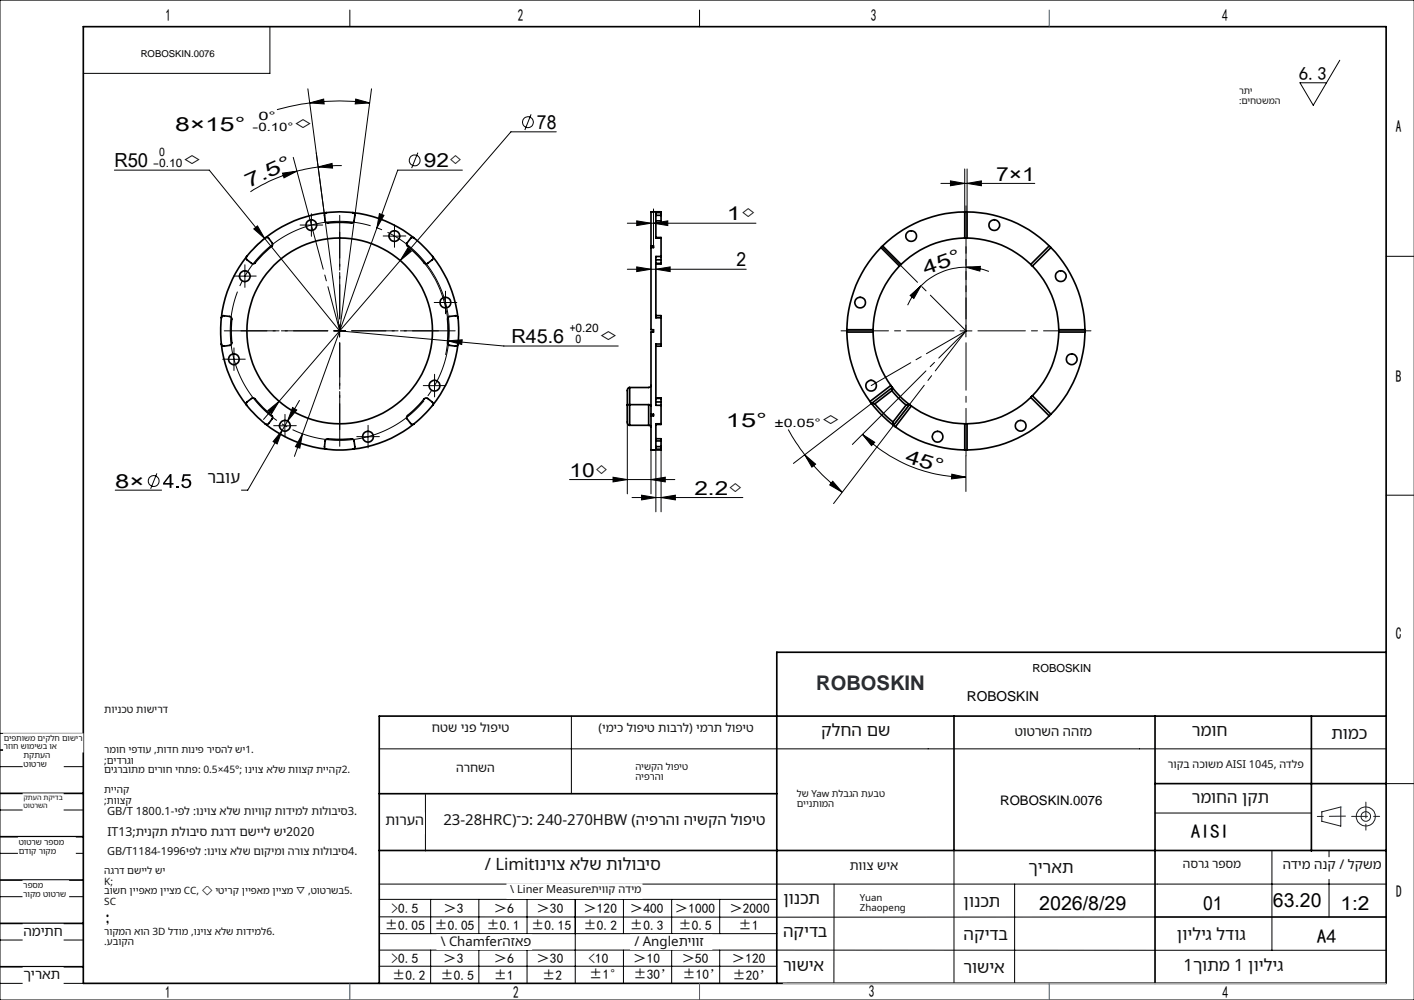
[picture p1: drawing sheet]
<svg xmlns="http://www.w3.org/2000/svg" width="297mm" height="210mm" viewBox="0 0 297 210" stroke-linecap="round" stroke-linejoin="round" font-family="sans-serif">
<g fill="none" stroke="#000" stroke-width=".21">
<path d="M0 0h297v210h-297zM56.7 5.6v9.8h-39.2M64.7 18.7l6.6 50.8M73.5 2.1v3.5M78 18.7l-6.7 50.8M146.9 2.1v3.5M281.4 12.7l-5.6 9.4-2.7-4.7h5.5M24 35.7h20l11.6 14.4M59.3 36.4l3.1-.5-2.7 1.5zM61.6 33l3.8 14.3M62.4 35.9a34.5 34.5 0 0 0-9.8 4.4M65.1 21.6l2.9-.8 .1 1z"/>
<path d="M65.1 21.6a47 47 0 0 1 12.5 0M65.1 21.6l-3.5 .6-3.4 .8M66.8 35.1l2.9-.8 .1 1zM66.8 35.1l-4.4 .8M71.8 34.8l-5 .3M74.7 20.8l2.9 .8-3 .2zM87.8 32.1l-1.3 3.2M97.1 35.7h-13.6l-4.3 12.2M111.5 24l-1.3 3.3M116.8 27.7h-9.5l-23.2 27M197.6 38.5h19.7M199.6 38l3 .5-3 .5z"/>
<path d="M202.6 35.5v9M203.1 38.5l3-.5v1zM203.1 35.5v9M50.2 58h2.5M51.4 56.8v2.5M53.3 48.1l.8-.7 1.5 2.7zM55.6 50.1l15.7 19.4M55.7 50l-2.3 2.1M64.1 47.3h2.5M65.4 46v2.5M79.2 47.9l-17.4 47.9M79.7 44.9l.9 .3-1.4 2.7z"/>
<path d="M81.6 49.6h2.5M82.8 48.3v2.5M84.1 54.7l-25.5 29.6M85.7 52.1l.7 .7-2.3 1.9zM89.1 55.2a22.8 22.8 0 0 1 4.5 19.3M131.8 56.5h24.9M131.8 46.9h27M133.7 56l3 .5-3 .5zM133.7 46.4l3 .5-3 .5zM137.3 46.9l3-.5v1zM137.3 43.9v7.7M137.8 56.5l3-.5v1z"/>
<path d="M202.9 56.1l3-.2-.1 1zM202.9 56.1a13.4 13.4 0 0 0-9.5 3.9M202.9 56.1a13.7 13.7 0 0 1 4.8 .9M291.1 53.8h5.9M47.9 75.5h2.5M49.1 74.2v2.5M70.1 69.5h2.5M71.3 68.3v2.5M71.3 69.5l34.5 3.2h24.1M91.3 79.8v2.5M92.3 63.5h2.5M93.6 62.3v2.5"/>
<path d="M94.1 71.6l3-.2-.1 .9zM191.2 62l2.2-2-1.5 2.7zM193.4 60a13.4 13.4 0 0 0-2.8 4.1M201.6 69.5h2.6M202.9 68.3v2.5M32.9 99.4l-1.3 3.2M56.3 86.2l2.3-1.9-1.6 2.6zM58.6 89.4h2.5M58.6 84.3l-3.2 3.8M59.3 90.4l-1.1 2.8-.8-.5zM59.3 90.4l-7.3 12.5h-27.8M59.8 88.2v2.5"/>
<path d="M61.5 85.6l.8 .5-1.9 2.3zM62.9 84.1l-3.6 6.3M63.5 91.1l-.5 3-.9-.3zM76.1 91.7h2.4M77.3 90.4v2.5M90 81h2.5M131.8 85v18.7M136.7 94.5v9.2M137.8 94.3v13.2M138.9 93.8v13.7M165.6 90.2l1.6 2.7 1.8 2.6M169 95.5l2.3 2-.8 .6z"/>
<path d="M169 95.5a41.5 41.5 0 0 0 7.9 7.9M181.2 91.2l2.5 1.7-.6 .7zM181.2 91.2a30.7 30.7 0 0 0 21.7 9M183.1 84.7l-16.4 12.6M187.7 89.3l-12.6 16.5M188.7 83.6l-9.7 9.7M199.9 99.6l3 .6-3.1 .4zM202.9 95.7v7.5M119.6 100.7h22.1M128.8 100.2l3 .5-3 .5zM132.8 104.5h23.2M134.8 104l3 .5-3 .5z"/>
<path d="M136.7 100.7l3-.5v1zM138.9 104.5l3-.5v1zM174.9 101.1l2 2.3-2.6-1.6zM291.1 104h5.9M0 154h17.5M79.7 157.3h211.4M120 150.4v16.3M0 179.2h17.5M0 161h17.5M0 170.1h17.5M89.4 166.9v11.8M200.4 178.6v27.9"/>
<path d="M242.6 170.7h32.8M267.2 178.6v21M279.2 178.6v14M291.1 164.6h6M0 188.3h17.5M0 197.4h17.5M79.7 185.7h211.4M79.7 199.5l211.4 .1M79.7 192.5l162.9 .1M79.7 188.9h83.5M79.7 196.1h83.5M90.5 188.9v7.2"/>
<path d="M90.5 199.5v7M100.6 188.9v7.2M100.6 199.5v7M110.7 188.9v7.2M110.7 199.5v7M120.8 188.9v17.6M131 188.9v7.2M131 199.5v7M141.1 188.9v7.2M141.1 199.5v7M151.2 188.9v7.2M151.2 199.5v7"/>
<path d="M175.2 185.7v20.9M213.1 185.7v20.8M0 206.5h17.5M79.7 202.9h83.5M163.2 206.5h127.9"/>
<circle cx="87.1" cy="33.7" r="1.13"/>
<circle cx="110.9" cy="25.7" r="1.15"/>
<circle cx="32.3" cy="101" r="1.14"/>
</g>
<path d="M93.4 62.8a23 23 0 0 0-38.5-9.3 23 23 0 0 0 10.4 38.2 23 23 0 0 0 28.4-27.6l-.3-1.3" fill="none" stroke="#000" stroke-width=".21" stroke-dasharray="30.5 1.3 1.3 1.3" stroke-dashoffset="11.6" stroke-linecap="butt"/>
<g fill="none" stroke="#191924" stroke-width=".21">
<path d="M277.6 170.5l4-1v4l-4-1z"/>
<circle cx="286.9" cy="171.5" r="1.01"/>
<circle cx="286.9" cy="171.5" r="2"/>
</g>
<path d="M68.9 69.5h-18.3M71.4 67v-18.3M71.4 72v18.2M73.9 69.5h18.2" fill="none" stroke="#000" stroke-width=".21" stroke-dasharray="30.5 1.3 1.3 1.3" stroke-dashoffset="23.3"/>
<g fill="none" stroke="#000" stroke-width=".21" stroke-dasharray="30.5 1.3 1.3 1.3">
<path d="M50.2 58h-1.1M51.4 56.7v-1.1M51.4 59.2v1.2M52.7 58h1.1M64.2 47.3h-1.2M65.4 46v-1.1M65.4 48.5v1.1M66.7 47.3h1.1M81.6 49.6h-1.1M82.9 48.3v-1.1M82.9 50.8v1.1M84.1 49.6h1.1"/>
<path d="M47.9 75.4h-1.1M49.1 74.2v-1.1M49.1 76.7v1.1M50.4 75.4h1.1M91.3 79.7v-1.1M92.3 63.5h-1.1M93.6 62.3v-1.2M93.6 64.8v1.1M94.8 63.5h1.2M58.6 89.4h-1.1M59.9 88.1v-1.1M59.9 90.6v1.2"/>
<path d="M61.1 89.4h1.1M76.1 91.7h-1.2M77.3 90.4v-1.1M77.3 92.9v1.2M78.6 91.7h1.1M90 81h-1.1M91.3 82.2v1.2M92.5 81h1.2"/>
</g>
<path d="M68.9 69.5h-21.8M71.4 67v-21.8M71.4 72v21.7M73.9 69.5h21.7" fill="none" stroke="#000" stroke-width=".21" stroke-dasharray="30.5 1.3 1.3 1.3" stroke-dashoffset="21.5"/>
<path d="M200.4 69.5h-23.7M202.9 67v-23.8M202.9 72v23.7M205.4 69.5h23.8" fill="none" stroke="#000" stroke-width=".21" stroke-dasharray="30.5 1.3 1.3 1.3" stroke-dashoffset="20.5"/>
<path d="M71.4 69.5l-6-22.2M202.9 69.5l-19.9 11.5" fill="none" stroke="#000" stroke-width=".21" stroke-dasharray="30.5 1.3 1.3 1.3" stroke-dashoffset="20.9"/>
<path d="M185.2 51.8l17.7 17.7M202.9 69.5l-15.2 19.8" fill="none" stroke="#000" stroke-width=".21" stroke-dasharray="30.5 1.3 1.3 1.3" stroke-dashoffset="19.9"/>
<path d="M202.9 69.5l-14.1 14.1" fill="none" stroke="#000" stroke-width=".21" stroke-dasharray="30.5 1.3 1.3 1.3" stroke-dashoffset="22.4"/>
<path d="M202.9 69.5v-17.7" fill="none" stroke="#000" stroke-width=".21" stroke-dasharray="30.5 1.3 1.3 1.3" stroke-dashoffset="23.5"/>
<g fill="none" stroke="#000" stroke-width=".35">
<path d="M17.5 5.6h273.6v200.9h-273.6zM51.8 53.9a25.4 25.4 0 0 0-5.3 12.8M55.7 50l.5-.1 .2 .2 .9 1.1-.1 .4-2 1.8-1.8 1.9-.4 .1-1.2-.9-.1-.3 .1-.3M55.7 50l-2 1.8-1.9 2.1M68.6 44.7l-.4 .3 .1 1.4a.49 .49 0 0 0 .6 .4l1.8-.1 3.2 .1 .4-.2 .2-1.4a.49 .49 0 0 0-.4-.5M68.6 44.7a21.6 21.6 0 0 1 5.5 0M68.6 44.7a24.6 24.6 0 0 0-12.9 5.3M74.1 44.7a24.6 24.6 0 0 1 12.9 5.3M87 50l-.2-.1-.5 .1-.8 1a.47 .47 0 0 0 .1 .7l2.3 2.1 1.3 1.5 .5 .1 1.1-.8a.47 .47 0 0 0 .1-.7M87 50l1.5 1.3 2.4 2.6M90.9 53.9a25.4 25.4 0 0 1 5.3 12.8M136.7 52v17.2h.6v.5h-.6v17.3"/>
<path d="M136.7 51.6h.6v.4h-.6M136.7 51.6v.4M137.8 49.9h1.1v.1M137.8 54.6h1.1M137.8 55.3h1.1M137.8 45.2h1.1M137.8 46.4h1.1M138.9 53.9h-1.1v12.8h1.1M138.9 44.7v-.2h-2.2v7.1M138.9 44.7h-1.1v5.3h1.1M138.9 50v3.9M138.9 53.9v.7"/>
<path d="M138.9 55.3v.1h-1.1M138.9 44.7v.5M138.9 46.4v.4h-1.1M138.9 45.2v1.2M138.9 54.6v.7M185 52a25 25 0 0 0-7.1 17.2M185 52l3.9 3.9M185.4 51.6l-.4 .4M185.4 51.6l3.9 3.9M188.9 55.9a19.6 19.6 0 0 0-5.5 13.3M189.3 55.5l-.4 .4M202.6 50a19.6 19.6 0 0 0-13.3 5.5"/>
<path d="M202.6 44.5a24.7 24.7 0 0 0-17.2 7.1M202.6 50h.5M202.6 44.5h.5M202.6 44.5v5.5M203.1 50a19.4 19.4 0 0 1 13.4 5.5M203.1 44.5a24.7 24.7 0 0 1 17.3 7.1M203.1 44.5v5.5M216.5 55.5l.4 .4M216.9 55.9a19.6 19.6 0 0 1 5.5 13.3M220.4 51.6l.3 .4M220.4 51.6l-3.9 3.9M220.7 52a25 25 0 0 1 7.2 17.2"/>
<path d="M220.7 52l-3.8 3.9M46.5 66.7a.44 .44 0 0 1 .6-.4l1.2 .2 .3 .1 .1 .3-.2 2 .2 3.2-.3 .4-1.3 .2a.49 .49 0 0 1-.6-.5M46.5 66.7l-.1 2.1 .1 3.4M46.5 72.2a25.4 25.4 0 0 0 5.3 12.9M96.2 66.7l-.2-.3-.3-.1-1.3 .2-.4 .3 .2 2.7-.1 2.8 .2 .2 1.4 .2 .3-.1 .2-.4M96.2 66.7l.1 2.1-.1 3.4M96.2 72.2a25.4 25.4 0 0 1-5.3 12.9M137.8 66.3h1.1v.4M138.9 66.7v5.5M138.9 72.2h-1.1v12.9h1.1M138.9 72.2v.5h-1.1M177.9 69.7a25.5 25.5 0 0 0 4.8 14.6"/>
<path d="M177.9 69.2v.5M177.9 69.7h5.5M177.9 69.2h5.5M183.4 69.7a20 20 0 0 0 3.7 11.3M183.4 69.2v.5M222.4 69.7a19.4 19.4 0 0 1-5.5 13.4M222.4 69.2v.5M222.4 69.7h5.5M222.4 69.2h5.5M227.9 69.7a25 25 0 0 1-7.2 17.3M227.9 69.2v.5M51.8 85.1l-.1-.4 .2-.3 .9-.7 .6-.1 1.8 2 1.9 1.7 .2 .2-.1 .4-.8 1-.4 .2-.3-.1"/>
<path d="M51.8 85.1l1.9 2.1 2 1.8M55.7 89a24.6 24.6 0 0 0 12.9 5.3M68.6 94.3l-.3-.1-.1-.4 .1-1.2 .4-.4h5.4l.3 .3 .1 1.5-.4 .3M68.6 94.3a21.6 21.6 0 0 0 5.5 0M87 89a24.6 24.6 0 0 1-12.9 5.3M90.9 85.1a.47 .47 0 0 0-.1-.7l-1-.7-.5-.1-2.3 2.4-1.4 1.3a.48 .48 0 0 0-.1 .7l.9 1.1 .6-.1M90.9 85.1l-2.4 2.6-1.5 1.3M131.8 85v3.9l.2 .3 .3 .1M132.3 81.4v3.6M132.3 85h-.5M132.3 81.4h-.3l-.2 .4v3.2M132.3 89.3h3.9"/>
<path d="M132.3 85h3.9M132.3 85v4.3M136.2 89.3l.5 .3M136.2 85l.5 .3M136.2 85v4.3M136.7 87.3v7.2h2.2v-.2M136.7 87h.6v.3h-.6M136.7 81l-.2 .3-.3 .1h-3.9M136.7 87v.3M137.3 94.5h.1M137.8 83.6h1.1v.1M137.8 92.1h1.1v.5"/>
<path d="M137.8 84.4h1.1M137.8 83.7h1.1M137.8 93.8h1.1M137.8 92.6h1.1M138.9 85.1v3.9M138.9 89h-1.1v5.3h1.1M138.9 84.4v.7M138.9 89v.1h-1.1M138.9 93.8v.5M138.9 83.7v.7M138.9 92.6v1.2M182.7 84.3l.4 .4"/>
<path d="M183.1 84.7a25.1 25.1 0 0 0 4.6 4.6M183.1 84.7l.7 .1M183.8 84.8l1.8 2 2 1.8M187.1 81l.3 .4M187.1 81l-4.4 3.3M187.3 82l1.4 1.6 1.6 1.4M187.3 82l-3.5 2.8M187.4 81.4l-.1 .6M187.4 81.4a18.6 18.6 0 0 0 3.6 3.6M187.4 81.4l-4.3 3.3M187.6 88.6l.1 .7M187.7 89.3l.4 .3"/>
<path d="M188.1 89.6a25 25 0 0 0 14.5 4.9M190.3 85l-2.7 3.6M191 85h-.7M191 85l.4 .3M191 85l-3.3 4.3M191.4 85.3a19.3 19.3 0 0 0 11.2 3.7M191.4 85.3l-3.3 4.3M202.6 89h.5M202.6 94.5h.5M202.6 89v5.5M203.1 89v5.5M216.5 83.5a19.4 19.4 0 0 1-13.4 5.5"/>
<path d="M216.5 83.5l3.9 3.8M216.9 83.1l-.4 .4M216.9 83.1l3.8 3.9M220.4 87.3a25 25 0 0 1-17.3 7.2M220.7 87l-.3 .3M291.1 137h-127.9v69.5M0 157.5h17.5M200.4 150.4v28.2M242.6 150.4v56.1M275.4 150.4v28.3M291.1 150.4h-211.4v56.1M0 175.7h17.5"/>
<path d="M0 166.6h17.5M79.7 166.7h83.5M79.7 178.6h211.4M242.6 164.6h48.5M0 184.8h17.5M0 193.9h17.5M242.6 192.6h48.5M0 203h17.5"/>
<circle cx="51.4" cy="58" r="1.12"/>
<circle cx="65.4" cy="47.3" r="1.12"/>
<circle cx="82.8" cy="49.6" r="1.11"/>
<circle cx="191.4" cy="49.6" r="1.12"/>
<circle cx="208.8" cy="47.3" r="1.12"/>
<circle cx="222.8" cy="58" r="1.12"/>
<circle cx="49.1" cy="75.4" r="1.12"/>
<circle cx="71.3" cy="69.5" r="19.5"/>
<circle cx="93.6" cy="63.6" r="1.12"/>
<circle cx="180.7" cy="63.5" r="1.11"/>
<circle cx="225.1" cy="75.4" r="1.12"/>
<circle cx="59.8" cy="89.4" r="1.12"/>
<circle cx="77.3" cy="91.7" r="1.13"/>
<circle cx="91.3" cy="81" r="1.13"/>
<circle cx="183" cy="81" r="1.12"/>
<circle cx="196.9" cy="91.7" r="1.12"/>
<circle cx="214.4" cy="89.4" r="1.13"/>
</g>
<path d="M282.6 171.4l-5.9 .1M283.9 171.4h6M286.9 168.4v6" fill="none" stroke="#191924" stroke-width=".21" stroke-dasharray="6.3 1.3 1.3 1.3" stroke-dashoffset="3"/>
<path d="M164.5 206.5h126.6" fill="none" stroke="#c0c0c0" stroke-width=".21"/>
<path d="M220.4 2.1v3.5M73.5 206.5v3.5M146.9 206.5v3.5M220.4 206.5v3.5" fill="none" stroke="#00f" stroke-width=".21"/>
<path d="M281.6 169.5h.1" fill="none" stroke="#0ff" stroke-width=".21"/>
<g fill="#000">
<path d="M66.8 35.1l2.9-.8 .1 1zM59.3 36.4l3.1-.5-2.7 1.5z"/>
<path d="M199.6 38l3 .5-3 .5zM203.1 38.5l3-.5v1z"/>
<path d="M133.7 46.4l3 .5-3 .5zM137.3 46.9l3-.5v1z"/>
<path d="M202.9 56.1l3-.2-.1 1zM191.2 62l2.2-2-1.5 2.7z"/>
<path d="M56.3 86.2l.7 .7 1.6-2.6zM85.7 52.1l-1.6 2.6 2.3-1.9zM53.3 48.1l2.3 2-1.5-2.7zM94.1 71.6l2.9 .7 .1-.9zM61.5 85.6l-1.1 2.8 1.9-2.3zM59.3 90.4l-1.9 2.3 .8 .5zM133.7 56l3 .5-3 .5zM137.8 56.5l3-.5v1z"/>
<path d="M63.5 91.1l-1.4 2.7 .9 .3zM79.7 44.9l-.5 3 1.4-2.7zM74.7 20.8l2.9 .8-3 .2zM65.1 21.6l2.9-.8 .1 1zM169 95.5l2.3 2-.8 .6zM174.9 101.1l2 2.3-2.6-1.6z"/>
<path d="M181.2 91.2l2.5 1.7-.6 .7zM199.9 99.6l3 .6-3.1 .4z"/>
<path d="M128.8 100.2l3 .5-3 .5zM136.7 100.7l3-.5v1z"/>
<path d="M134.8 104l3 .5-3 .5zM138.9 104.5l3-.5v1z"/>
</g>
<g fill="#fff" stroke="#fff" stroke-width=".35">
<path d="M29.6 8.4h15.5v4.4h-15.5z"/>
<path d="M210.1 165.7h22.4v4.2h-22.4z"/>
<path d="M34.2 98.1h16.3v5.7h-16.3z"/>
<path d="M21.9 148h13.4v4.4h-13.4z"/>
<path d="M21.9 156.4h34.3v4.4h-34.3z"/>
<path d="M21.9 160.7h52.3v4.4h-52.3z"/>
<path d="M21.9 164.9h9v4.4h-9z"/>
<path d="M21.9 169.1h53.8v4.4h-53.8z"/>
<path d="M21.9 173.4h44.8v4.4h-44.8z"/>
<path d="M21.9 177.6h53.8v4.4h-53.8z"/>
<path d="M21.9 181.8h13.4v4.4h-13.4z"/>
<path d="M21.9 186.1h53.8v4.4h-53.8z"/>
<path d="M21.9 194.5h38.8v4.4h-38.8z"/>
<path d="M260.2 18.2h11.7v4.1h-11.7z"/>
<path d="M3.9 176h11.9v3.7h-11.9z"/>
<path d="M4.9 194.2h8.3v3.7h-8.3z"/>
<path d="M4.9 203.3h8.3v3.6h-8.3z"/>
<path d="M4.9 185h9.4v3.7h-9.4z"/>
<path d="M.8 154.2h16.6v3.6h-16.6z"/>
<path d="M4.9 166.8h8.3v3.7h-8.3z"/>
<path d="M5 157.8h8.2v3.6h-8.2z"/>
<path d="M202.4 187.5h10.2v4.3h-10.2z"/>
<path d="M216 180.5h10.2v4.2h-10.2z"/>
<path d="M247.2 194.5h16.3v4.2h-16.3z"/>
<path d="M100.9 179.7h39.5v5.2h-39.5z"/>
<path d="M132.5 196.4h16.9v2.9h-16.9z"/>
<path d="M91.8 196.4h19.8v2.9h-19.8z"/>
<path d="M106.6 185.7h28.2v2.9h-28.2z"/>
<path d="M180.6 187.5h12.3v4.3h-12.3z"/>
<path d="M164.5 201.1h10.1v4.2h-10.1z"/>
<path d="M248.5 180.2h12.2v4.2h-12.2z"/>
<path d="M202.4 194.4h10.2v4.2h-10.2z"/>
<path d="M247.7 201.1h36.6v4.2h-36.6z"/>
<path d="M202.4 201.5h10.2v4.3h-10.2z"/>
<path d="M164.5 193.9h10.1v4.3h-10.1z"/>
<path d="M178.5 180.5h10.2v4.2h-10.2z"/>
<path d="M164.5 187h10.2v4.3h-10.2z"/>
<path d="M269.4 180.2h20.8v4.2h-20.8z"/>
<path d="M172.5 151.6h16.3v4.2h-16.3z"/>
<path d="M216.8 138.8h50.8v4.5h-50.8z"/>
<path d="M213.1 152.3h16.3v4.3h-16.3z"/>
<path d="M250.3 151.6h16.3v4.2h-16.3z"/>
<path d="M133.5 160h16.3v4.2h-16.3z"/>
<path d="M95.8 160h8.1v4.2h-8.1z"/>
<path d="M80.9 170.8h8.2v4.2h-8.2z"/>
<path d="M125.7 151.6h32.6v4.2h-32.6z"/>
<path d="M90.7 151.6h16.3v4.2h-16.3z"/>
<path d="M279.6 152.3h8.2v4.3h-8.2z"/>
<path d="M245.3 159.3h28.6v3.3h-28.6z"/>
<path d="M167.4 165.7h26.5v4.2h-26.5z"/>
<path d="M250.3 165.7h16.3v4.2h-16.3z"/>
<path d="M93.1 170.6h67.8v4.5h-67.8z"/>
<path d="M203.1 143.8h78.3v4.4h-78.3z"/>
<path d="M216.8 138.2h51.5v3.6h-51.5z"/>
</g>
<text font-size="4.3" x="34.2" y="102.5">4.5</text>
<text font-size="4.2" fill="#1f2633" x="171.4" y="145">ROBOSKIN</text>
<text font-size="4.2" x="21.9" y="193.9">；</text>
<g font-size="4.1">
<text x="36.8" y="27.6">8×15°</text>
<text x="61.6" y="27.6">◇</text>
<text x="112.8" y="27.1">78</text>
<text x="24.1" y="35.1">R50</text>
<text x="38.3" y="35.1">◇</text>
<text x="89" y="35.1">92◇</text>
<text x="52.2" y="39.4" transform="rotate(-24 52.2 39.4)">7 .5 °</text>
<text x="209.2" y="37.9">7×1</text>
<text x="152.7" y="46.3">1◇</text>
<text x="154.7" y="55.9">2</text>
<text x="194.4" y="57.7" transform="rotate(-19 194.4 57.7)">4 5 °</text>
<text x="107.5" y="72.1">R45.6</text>
<text x="125.8" y="72.1">◇</text>
<text x="152.5" y="89.6">15°</text>
<text x="172.4" y="89.6">◇</text>
<text x="119.7" y="100.1">10◇</text>
<text x="190" y="97" transform="rotate(17 190 97)">4 5 °</text>
<text x="24.2" y="102.5">8×</text>
<text x="145.9" y="103.9">2.2◇</text>
<text x="250.1" y="176">AISI</text>
<text x="218.3" y="191">2026/8/29</text>
<text x="252.7" y="191">01</text>
<text x="267.4" y="190.5">63.20</text>
<text x="281.5" y="191">1:2</text>
<text x="276.6" y="198">A4</text>
</g>
<text font-size="3.9" x="272.8" y="16.8">6.3</text>
<g font-size="3.5">
<text x="34.8" y="4.4">1</text>
<text x="108.7" y="4.4">2</text>
<text x="182.9" y="4.4">3</text>
<text x="256.7" y="4.4">4</text>
<text x="293.2" y="27.8">A</text>
<text x="293.2" y="80.3">B</text>
<text x="293.2" y="134.2">C</text>
<text x="293.3" y="188.4">D</text>
<text x="34.7" y="209.6">1</text>
<text x="107.8" y="209.6">2</text>
<text x="182.5" y="209.3">3</text>
<text x="256.8" y="209.7">4</text>
</g>
<g font-size="3.5" fill="#111">
<text x="43.6" y="101.5">רבוע</text>
<text x="172.5" y="154.5">קלחה םש</text>
<text x="250.3" y="154.5">רמוח</text>
<text x="279.6" y="155.2">תומכ</text>
<text x="250.3" y="168.6">רמוחה ןקת</text>
<text x="101.8" y="182.6">/ Limitוניוצ אלש תולוביס</text>
<text x="216" y="183.4">ךיראת</text>
<text x="164.5" y="189.9">ןונכת</text>
<text x="202.4" y="190.4">ןונכת</text>
<text x="164.5" y="196.8">הקידב</text>
<text x="202.4" y="197.3">הקידב</text>
<text x="247.2" y="197.4">ןויליג לדוג</text>
<text x="164.5" y="204">רושיא</text>
<text x="202.4" y="204.4">רושיא</text>
<text x="248.6" y="204">1ךותמ 1 ןויליג</text>
</g>
<text font-size="3.1" fill="#111" x="93.1" y="173.2">23-28HRC(־כ: 240-270HBW )היפרהו הישקה לופיט</text>
<text font-size="3" fill="#111" x="80.9" y="173.2">תורעה</text>
<text font-size="2.9" x="203.1" y="147.3">ROBOSKIN</text>
<text font-size="2.9" fill="#111" x="4.9" y="205.7">ךיראת</text>
<g font-size="2.8" fill="#111">
<text x="213.1" y="154.6">טוטרשה ההזמ</text>
<text x="269.4" y="182.5">הדימ הנק / לקשמ</text>
<text x="4.9" y="196.5">המיתח</text>
<text x="92.6" y="198.7">\ Chamferהזאפ</text>
<text x="133.2" y="198.7">/ Angleתיווז</text>
</g>
<g font-size="2.8">
<text x="210.1" y="169">ROBOSKIN.0076</text>
<text x="82.2" y="191.7">&gt;0.5</text>
<text x="93.1" y="191.7">＞3</text>
<text x="103.7" y="191.7">＞6</text>
<text x="112.7" y="191.7">＞30</text>
<text x="122.6" y="191.7">＞120</text>
<text x="132.3" y="191.7">＞400</text>
<text x="141.8" y="191.7">＞1000</text>
<text x="153.2" y="191.7">＞2000</text>
<text x="80.8" y="195.3">±0.05</text>
<text x="91.2" y="195.3">±0.05</text>
<text x="102.2" y="195.3">±0.1</text>
<text x="111.6" y="195.3">±0.15</text>
<text x="122.6" y="195.3">±0.2</text>
<text x="132.3" y="195.3">±0.3</text>
<text x="142.5" y="195.3">±0.5</text>
<text x="155.1" y="195.3">±1</text>
<text x="82.2" y="202.3">&gt;0.5</text>
<text x="93.1" y="202.3">＞3</text>
<text x="103.7" y="202.3">＞6</text>
<text x="112.7" y="202.3">＞30</text>
<text x="123.6" y="202.3">&lt;10</text>
<text x="133" y="202.3">＞10</text>
<text x="143.2" y="202.3">＞50</text>
<text x="153.7" y="202.3">＞120</text>
<text x="82.3" y="205.8">±0.2</text>
<text x="92.5" y="205.8">±0.5</text>
<text x="103.7" y="205.8">±1</text>
<text x="113.9" y="205.8">±2</text>
<text x="123.8" y="205.7">±1°</text>
<text x="133" y="205.7">±30’</text>
<text x="143.3" y="205.7">±10’</text>
<text x="153.8" y="205.8">±20’</text>
</g>
<text font-size="2.7" fill="#111" x="178.5" y="182.7">תווצ שיא</text>
<g font-size="2.6" fill="#111">
<text x="90.7" y="153.8">חטש ינפ לופיט</text>
<text x="95.8" y="162.1">הרחשה</text>
<text x="22.6" y="175.5">IT13;תינקת תלוביס תגרד םשייל שי2020</text>
</g>
<g font-size="2.5" fill="#111">
<text x="125.7" y="153.7">)ימיכ לופיט תוברל( ימרת לופיט</text>
<text x="248.5" y="182.3">הסרג רפסמ</text>
</g>
<g font-size="2.4">
<text x="53.1" y="27.6">-0.10°</text>
<text x="54.3" y="25.1">0°</text>
<text x="32.2" y="35.1">-0.10</text>
<text x="33.4" y="32.7">0</text>
<text x="119.7" y="69.6">+0.20</text>
<text x="120.9" y="72.1">0</text>
<text x="162.7" y="89.6">±0.05°</text>
</g>
<text font-size="2.3" x="216.8" y="141.1">ROBOSKIN</text>
<g font-size="2.3" fill="#111">
<text x="245.3" y="161.2">רוקב הכושמ AISI 1045, הדלפ</text>
<text x="22.5" y="171.1">GB/T 1800.1-יפל :וניוצ אלש תויווק תודימל תולוביס3.</text>
<text x="22.5" y="179.5">GB/T1184-1996יפל :וניוצ אלש םוקימו הרוצ תולוביס4.</text>
<text x="107.2" y="187.6">\ Liner Measureתיווק הדימ</text>
</g>
<text font-size="2.2" fill="#111" x="21.9" y="149.8">תוינכט תושירד</text>
<g font-size="2.1" fill="#111">
<text x="21.9" y="158.2">רמוח יפדוע ,תודח תוניפ ריסהל שי1.</text>
<text x="21.9" y="160.4">;</text>
<text x="22.5" y="160.4">םידרגו</text>
<text x="21.9" y="162.4">םיגרבותמ םירוח יחתפ: 0.5×45°; וניוצ אלש תווצק תייהק2.</text>
<text x="21.9" y="166.6">תייהק</text>
<text x="21.9" y="168.8">;</text>
<text x="22.5" y="168.8">תווצק</text>
<text x="21.9" y="183.6">הגרד םשייל שי</text>
<text x="21.9" y="185.8">K;</text>
<text x="21.9" y="187.8">בושח ןייפאמ ןייצמ CC, ◇ יטירק ןייפאמ ןייצמ ▽ ,טוטרשב5.</text>
<text x="21.9" y="190">SC</text>
<text x="21.9" y="196.3">רוקמה אוה 3D לדומ ,וניוצ אלש תודימל6.</text>
<text x="21.9" y="198.5">.</text>
<text x="22.5" y="198.5">עבוקה</text>
</g>
<text font-size="2" x="29.6" y="11.9">ROBOSKIN.0076</text>
<g font-size="2" fill="#111">
<text x="133.5" y="161.6">הישקה לופיט</text>
<text x="133.5" y="163.8">היפרהו</text>
<text x="167.4" y="167.4">לש Yaw תלבגה תעבט</text>
<text x="167.4" y="169.5">םיינתומה</text>
<text x="180.6" y="189.2">Yuan</text>
<text x="180.6" y="191.3">Zhaopeng</text>
</g>
<g font-size="1.9" fill="#111">
<text x="260.2" y="19.8">רתי</text>
<text x="260.2" y="21.8">:</text>
<text x="260.8" y="21.8">םיחטשמה</text>
</g>
<g font-size="1.8" fill="#111">
<text x="5" y="161">טוטרש</text>
<text x="5" y="159.2">תקתעה</text>
<text x="3.9" y="177.4">טוטרש רפסמ</text>
<text x="3.9" y="179.3">םדוק רוקמ</text>
<text x="4.9" y="186.5">רפסמ</text>
<text x="4.9" y="188.3">רוקמ טוטרש</text>
</g>
<g font-size="1.7" fill="#111">
<text x=".8" y="155.6">םיפתושמ םיקלח םושיר</text>
<text x=".8" y="157.4">רזוח שומישב וא</text>
</g>
<g font-size="1.5" fill="#111">
<text x="4.9" y="169.6">טוטרשה</text>
<text x="4.9" y="168">קתעה תקידב</text>
</g>
</svg>
